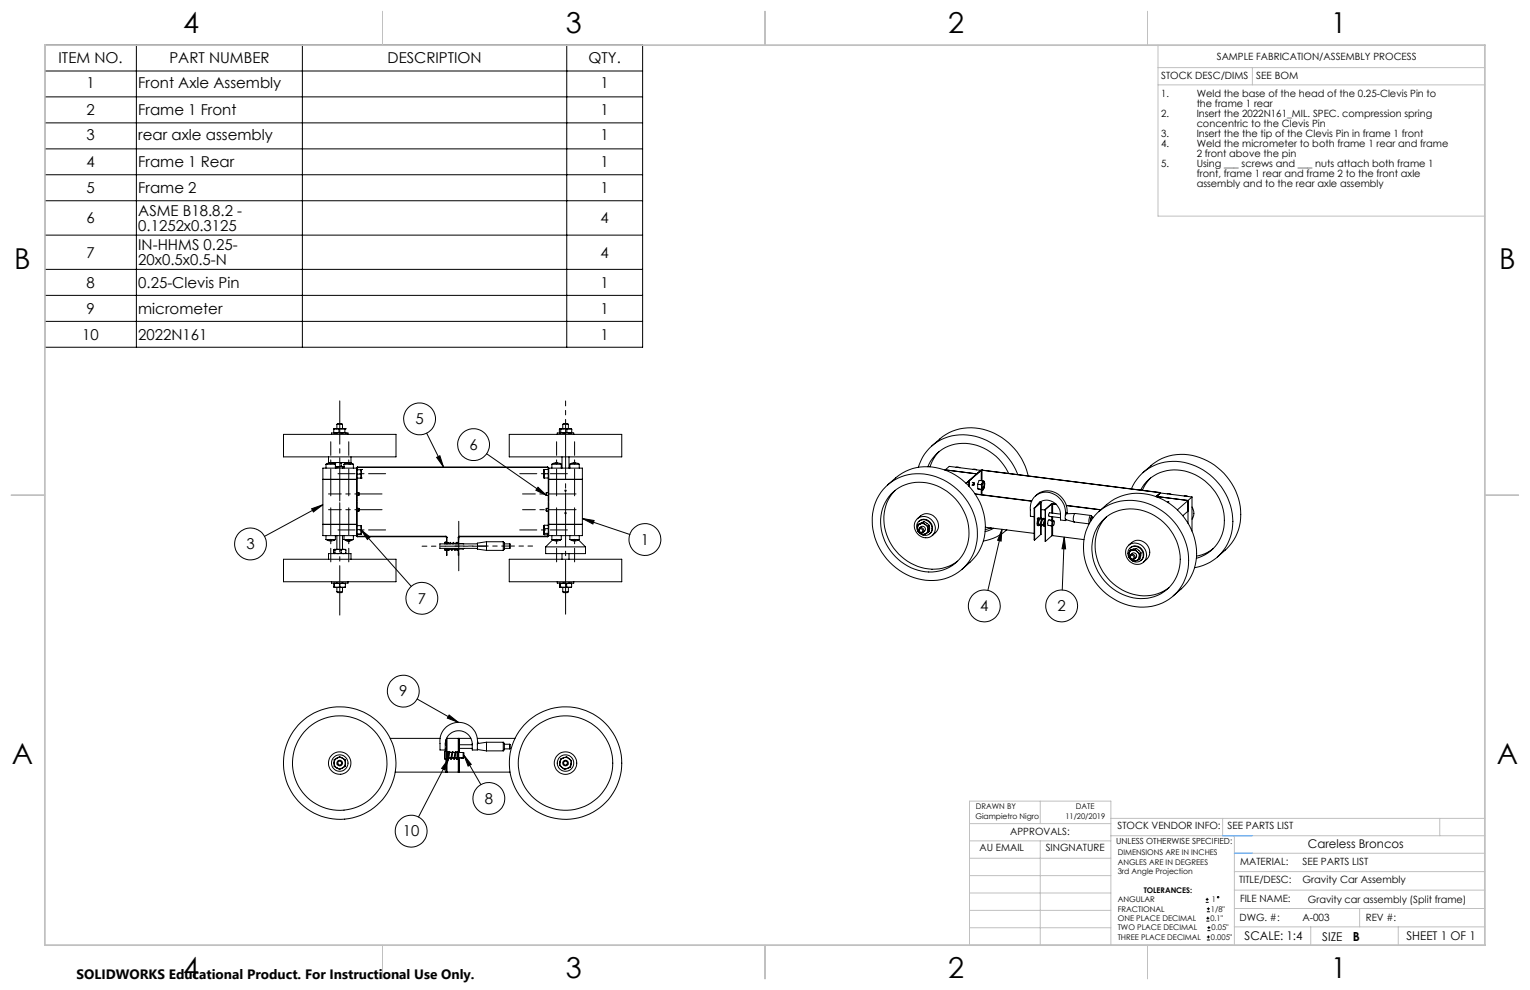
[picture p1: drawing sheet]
<svg xmlns="http://www.w3.org/2000/svg" width="432mm" height="279mm" viewBox="0 0 432 279" stroke-linecap="round" stroke-linejoin="round" font-family="sans-serif">
<g fill="none" stroke="#000" stroke-width=".28">
<path d="M12.6 12.7h168.8v85.3h-168.8zM38.5 12.7v85.3M85.3 12.7v85.3M159.9 12.7v85.3M12.6 27.3h168.8M12.6 34.7h168.8M12.6 20h168.8M12.6 42h168.8M12.6 49.3h168.8M12.6 56.7h168.8M12.6 66.4h168.8M12.6 76h168.8"/>
<path d="M12.6 83.4h168.8M12.6 90.7h168.8M95.1 119.8l.2-.3h1.1l.3 .3M95.1 119.8h1.6M95.1 119.8v1.2M96.7 119.8v1.2M158.8 119.8h1.6M158.8 119.8l.3-.3h1.1l.2 .3M158.8 119.8v1.2M160.4 119.8v1.2M80 122.6h31.8v6.3h-31.8zM91.1 135.3h9.5"/>
<path d="M92 131h2.7M92 131v1.1M92.7 128.9v1.6h6.4v-1.6M93 130.6l-1 .4M93.1 130.6l-.6 .2 .6-.2 .8 .2-.3-.2M93.1 130.6v.1M93.4 130.6l.2 .1M93.4 130.6h.1M93.6 130.6l1.1 .4M93.6 122.6v-.4h4.6v.4M93.6 130.6v.1M94.2 122l.7 .2 .8-.2"/>
<path d="M94.2 122l.1 .2M94.2 121.1v.9M94.3 121h.1M94.3 121l-.1 .1M94.3 121h.6M94.5 130.7l.8-.2 1 .2M94.5 130.7l-.2-.2-.2 .3M94.5 130.7v.3M94.7 131.6l.7 .1M94.7 131.7h.7M94.7 131v1.1M94.9 121h1.6"/>
<path d="M94.9 121l.8 .1M94.9 121l-.7 .1M95.1 131.7v.4M95.4 131.7h1.5M95.7 122l.8 .2 .8-.2M95.7 121.1v.9M96.3 131.6l-.9 .1M96.3 130.7l.6-.2 .7 .2M96.3 131.6l.6 .1M96.3 130.7v.9M96.5 121l-.8 .1M96.5 121l.8 .1"/>
<path d="M96.5 121h.9M96.7 131.7v.4M97.1 131h2.6M97.1 131v1.1M97.1 131.7h-.2M97.3 122l.1 .2M97.3 121.1v.9M97.4 121l-.1 .1M97.4 121h.1M97.5 122.2h.1M97.5 121h.1M97.5 130.5l.1 .2"/>
<path d="M97.6 130.7v.1M97.9 130.7l-.8 .3M98.2 130.6l-.7 .2 .6-.2 .7 .2-.2-.2M98.2 130.6h.1M98.5 130.6h.1M98.5 130.6l-.1 .1M98.5 130.6v.2M98.6 130.6l1.1 .4M98.6 130.6v.2M99.7 131v1.1M100.8 139.8h.4M100.8 139h.4"/>
<path d="M100.8 133.8h1M100.8 132.6h1M100.8 134.9h1M100.8 132.1h-9.7v19.1h9.7M100.8 132.1l-.2 9.4M100.9 131.9l-.1 .2M100.9 131.8l-.3 .2v19.3l.3 .2M100.9 131.9h53.6M100.9 131.8v.1M100.9 131.8h53.6M101.2 139l.2 .1-.2 .7M101.2 139v.8"/>
<path d="M101.8 132.6l.2 .6M101.8 133.8l.2 .6M102 134.9h.1M102 132.5h.1M102 133.2l-.2 .6M102 133.2v1.2M102 134.4l-.2 .5M102 132.5l-.2 .1M102 132.5v.7M102 134.9h-.2M102 134.4v.5M120.4 122.2l4.8 9.6"/>
<path d="M123.2 129.1l.9-.5 1.1 3.2zM137.3 128.1l16.9 11.7M143.7 122.6h31.8v6.3h-31.8zM151.8 137.5l2.4 2.3-3-1.4zM153.5 133.1v1.2M153.5 134.3l.1 .6M153.5 133.1l.1 .6M153.6 133.7l-.1 .6M153.6 132.5l-.1 .6M153.6 133.7h1.1M153.6 134.9h1.1M153.6 132.5h1.1"/>
<path d="M154.2 139v.8M154.2 139.8h.5M154.2 139h.5M154.5 131.8l.3 .2v19.3l-.3 .2M154.5 131.9l.2 .2M154.5 131.8v.1M154.7 132.1h9.7v19.1h-9.7M154.7 132.1l.1 9.4M154.8 135.3h9.6M155.8 131h2.6M155.8 131v1.1M156.2 130.8l-.4 .2"/>
<path d="M156.2 130.8a.48 .48 0 0 1 .8 0l.2-.2 .7 .2M156.2 130.8h.1M157.3 122.6v-.4h4.6v.4M157.9 130.8l.5 .2M157.9 130.8h.1M158 121h.1M158 121l.3 .1M158 121h1.1M158 121l-.1 .1 .1 1M158.3 122l.8 .2 .9-.2M158.3 122l-.3 .2M158.3 121.1v.9"/>
<path d="M158.4 131v1.1M158.6 128.9v3.2M159.1 121l-.8 .1M159.1 121l.9 .1M159.1 121h1.6M160 122l.7 .2 .7-.2M160 121.1v.9M160.6 128.9v3.2M160.7 121l-.7 .1M160.7 121l.7 .1M160.8 131h2.7M160.8 131v1.1"/>
<path d="M161.3 130.8l-.5 .2M161.3 130.8a.48 .48 0 0 1 .8 0l.2-.2 .7 .2M161.3 130.8h.1M161.4 122l-.2 .2M161.4 121.1v.9M163 130.8l.5 .2M163 130.8h.1M163.5 131v1.1M250 137.4a14.3 14.3 0 0 1 18.2-.8 16.4 16.4 0 0 1 6.3 20.1 13.3 13.3 0 0 1-17.6 5.9 16.9 16.9 0 0 1-9.8-20.8l1.5-2.8zM250.5 136.9l2.3-2a14.7 14.7 0 0 1 19.5 1.2 15.8 15.8 0 0 1 3.4 20.5l-1.4 1.6-2.8 2.5M251.5 139.4a12.1 12.1 0 0 1 16.6-.1 13.3 13.3 0 0 1 3.3 17.7 11.7 11.7 0 0 1-16.2 2.2 13.6 13.6 0 0 1-4.9-18.3zM252.7 138.4a12.5 12.5 0 0 0-.5 16.3 13.3 13.3 0 0 0 16.5 4.6l1.6-.9"/>
<path d="M259.2 131.9a13 13 0 0 1 17.1-8.5 17.6 17.6 0 0 1 10.9 10.5M261.9 131.7a11.1 11.1 0 0 1 15.7-5.3 14.8 14.8 0 0 1 7.1 7.2M263 125.9l2.2-2a14.6 14.6 0 0 1 19.4 1 17.4 17.4 0 0 1 5.6 9.4M265.1 127.4l-1.6 2-1 2.3M266.8 132.6l8.9 1.1 1.1-.9M266.8 132.6l1.1-1 8.9 1.2M266.8 132.6l-.1 .1M269.8 131.9l1.1 .1M273.6 135.7l-.1 1.5M273.6 135.7v1.7M274.3 136.9l.4 .1M274.4 136.1l.4 .1"/>
<path d="M274.6 132.5l.5-.1 .5 .2M274.8 136.2l.2 .4-.3 .4M274.8 136.2l-.2 .5 .1 .3M274.9 136.3l-.1 .6zM275.2 139.4l16 2M275.2 139.5l15.9 2M275.9 136.7l1 .1M275.9 136.7v1.2M275.9 137.9l1.1 .2M275.9 137.9l1.5 .4M276.8 132.8l-4.1 3.7M276.8 132.8h.1"/>
<path d="M276.9 136.8l.2 .6M276.9 132.8l-3.3 2.9M276.9 132.8v2.9M276.9 138.2v1.4M277 138.1h.3M277.1 137.4l.2 .7M277.1 137.4l-.1 .7M277.1 132.7l-.2 .1M277.1 132.7l-.3 .1M277.1 132.7l50.2 6.3M277.1 132.7v3M277.1 138.2v1.4"/>
<path d="M277.2 136.3l-.3 .5M277.2 136.3l-.1 1.1M277.3 138.1l.1 .2M277.4 135.7l.3 .1M277.4 135.7l-.2 .6M277.4 135.7l-1.1-.1-.4 1.1M277.5 136a1 1 0 0 1 .2 1.5l-.3 .5a1.58 1.58 0 0 1 .1-2zM277.5 136h.1a2.11 2.11 0 0 1-.3 2M277.6 137.9l-.2 .4M277.7 135.8l-.5 .5M277.7 135.8a1.98 1.98 0 0 1-.4 2.3M277.7 135.8l.1 .3"/>
<path d="M292.2 140a5.4 5.4 0 0 1 5.8-.9 5.4 5.4 0 0 1 3.2 4.9v.6M319.3 138a13.3 13.3 0 0 1 18.2-6.4 17 17 0 0 1 9.8 19.9 12.5 12.5 0 0 1-10.2 8.7M321.9 138.3a11.4 11.4 0 0 1 16.4-3.8 13.8 13.8 0 0 1 5.8 18.1 10.2 10.2 0 0 1-6.5 5M322.6 133.4a14.8 14.8 0 0 1 9.4-5.1 17 17 0 0 1 17.5 21.2 15.3 15.3 0 0 1-5.9 7.7M324.7 134.9l-1.5 1.9-.8 1.6M327.3 139l.1 .1M327.3 139v.2M327.3 139l.2 .1M327.3 139h.1M327.4 139.1l-1.2 1.1M327.4 139.1h.1M327.5 139.1h.1"/>
<path d="M327.5 139.1l-1.1 1M327.5 139.1l8.9 1.2M329.4 139.4l1.1 .1M334.2 140l1 .1M80 157.8h31.8v6.4h-31.8zM87.9 143.6l3.2-1.1-2.7 2zM91.1 142.5l-16.5 8.9M91.1 148h9.5M92 152.3l.5 .2M92 152.3h2.7M92 151.2v1.1M92.5 152.5l.5 .1 .3-.1a.51 .51 0 0 0 .9 0"/>
<path d="M92.5 152.5h.1M92.7 157.8v-1.6h6.4v1.6M94.2 152.5h.1M94.3 155v.1M94.3 155h.1M94.3 155l-.2 .2v.9l.2 .1 .2-.1M94.3 155l.2 .2M94.3 155h1.1M94.5 156.1l.8 .1 1-.1M94.5 155.2v.9M94.7 152.3l-.5 .2M94.7 151.2v1.1"/>
<path d="M95.1 151.2v3.8M95.4 155l-.9 .2M95.4 155l.9 .2M95.4 155h1.5M96.3 156.1l.6 .1 .7-.1M96.3 155.2v.9M96.7 151.2v3.8M96.9 155l-.6 .2M96.9 155l.7 .2M96.9 155h.6M97.1 152.3l.8 .3M97.1 152.3h2.6"/>
<path d="M97.1 151.2v1.1M97.5 155v.1M97.5 155.1l.1 .1M97.6 156.1l-.1 .1M97.6 155.2v.9M98.2 152.6h.1M98.4 152.6h.1M98.5 152.5h.3l-.2 .1M98.5 152.5l-.1 .1-.9-.1 .7 .1M98.5 152.6h.1M98.5 152.5v.1M98.6 152.5v.1"/>
<path d="M99.7 152.3l-1.1 .3M99.7 151.2v1.1M100.6 141.9l.2 9.3M100.8 151.2l.1 .1M100.8 144.3h.4M100.8 143.5h.4M100.8 150.7h1M100.8 149.5h1M100.8 148.3h1M100.9 151.3v.2M100.9 151.3h24.9M100.9 151.5h24.9"/>
<path d="M101.2 143.5v.8M101.8 148.3l.2 .6M101.8 149.5l.2 .6M101.8 150.7l.2 .1M101.8 149.5l14.3 16M101.8 149.5l2.6 2.1-.7 .7zM102 150.1l-.2 .6M102 148.9l-.2 .6M102 148.9v1.2M102 150.1v.7M102 150.8h-1.2M124.1 153.5h10.7v1.3h-10.7z"/>
<path d="M125.4 154.8l.3 .5M125.7 153l-.3 .5M125.7 153v.5M125.7 154.8v.5M125.7 155.3h.3M125.7 153h.3M125.8 151.3l.4 .4M125.8 151.5l.2 .2M125.8 151.3v.2M126 154.8v1.9l.2-1.9M126 151.7h.2M126 151.7v1.8"/>
<path d="M126.2 151.7v1.8l.1-.4 .2 .1M126.2 153.4h.1M126.4 154.8v.5h-.2M126.5 153.4h.4M126.5 153.2v.2M126.5 153.2v.3M126.6 154.8v.3M126.9 154.9h.6M126.9 154.8l-.2 .6-.3-.5h.2M127.1 153.4h.6M127.2 153.3l-.1 .2M127.3 153.4l-.3-.3-.2 .4"/>
<path d="M127.5 154.8v.3M127.8 154.8l-.2 .6-.3-.5M127.8 154.9h.6M128 153.3v.2M128 153.4h.6M128.2 153.4l-.3-.3-.2 .4M128.4 154.8l-.1 .3M128.6 154.9h.4M128.7 154.8l-.3 .6-.2-.5M128.9 153.3v.2M128.9 153.4h.2M128.9 154.9l.1 .3"/>
<path d="M129 154.8v.4M129 153.4l-.2-.3-.2 .4M129.3 154.8v.5l-.3-.1M129.3 154.9h.1M129.3 153.1l-.2 .4M129.3 154.8v1.9l.2-1.9M129.3 151.7h.2M129.3 151.7v1.8M129.5 154.9h1.2M129.5 153.4h1.2M129.5 151.7v1.8M129.6 151.5l-.1 .2"/>
<path d="M129.6 151.3l-.3 .4M129.6 151.3h24.9M129.6 151.5h24.9M129.6 151.3v.2M130.7 153.4v.1M130.7 154.8v.1M130.7 153.4l.2 .1M130.9 154.8h.1M130.9 154.8l-.2 .1M134.7 154.8v.2l2.6 .3M137.3 152.9v2.4M137.3 152.9l-2.6 .4v.2"/>
<path d="M137.3 155.3h4.7M137.3 152.9h4.7M142 152.9v2.4M142 152.9l.3 .3v1.8l-.3 .3M142.3 154.8h1.6M142.3 153.5h1.6M143.7 157.8h31.8v6.4h-31.8zM143.9 153.5v1.3M153.5 148.7l.1 .5M153.5 148.7v1.2M153.5 149.9v.8M153.5 150.7v.1"/>
<path d="M153.5 150.7l.1 .2h1.1M153.5 149.9l.1 .6M153.5 148.3v.4M153.6 149.2l-.1 .7M153.6 150.5l-.1 .2M153.6 148.2l-.1 .5M153.6 149.2h1.1M153.6 150.5h1.1M153.6 148.2h1.1M153.6 148.2v.1M154 154.3h11.2M154 154.3v1.9h11.2v-1.9"/>
<path d="M154.3 143.5h-.2l.2 .8M154.3 143.5v.8M154.3 144.3h.4M154.3 143.5h.4M154.5 151.3v.2M154.7 151.2l-.2 .1M154.8 141.9l-.1 9.3M154.8 148h9.6M155.8 152.3l.4 .2M155.8 152.3h2.6M155.8 151.2v1.1M156 152.4l-2 1.9"/>
<path d="M156.2 152.5a.48 .48 0 0 0 .8 0l.2 .1 .7-.1M156.2 152.5h.1M157.9 152.5h.1M158.4 152.3l-.5 .2M158.4 151.2v1.1M158.6 156.2v1.6M160.6 156.2v1.6M160.8 152.3l.5 .2M160.8 152.3h2.7M160.8 151.2v1.1M161.3 152.5a.48 .48 0 0 0 .8 0l.2 .1 .7-.1M161.3 152.5h.1"/>
<path d="M163 152.5h.1M163.3 152.4l1.9 1.9M163.5 152.3l-.5 .2M163.5 151.2v1.1M164.4 146.3l13.4 4.5M164.4 146.3l3.3 .6-.4 1zM258.8 146.5a3.2 3.2 0 0 1 4.3 .4 3.2 3.2 0 0 1 0 4.3 3.2 3.2 0 0 1-4.1-.6 3.2 3.2 0 0 1-.2-4.1zM258.9 146.4a3.3 3.3 0 0 1 5.1-.3 3.3 3.3 0 0 1-.9 5.1M258.9 149.1l.3 .8 .5 .6M258.9 149.1l.1 .8 .7 .6M259 149.7a2.03 2.03 0 0 1 .6-2.8 2.03 2.03 0 0 1 2.8 .6 2.09 2.09 0 0 1-.1 3.2 2.09 2.09 0 0 1-3.1-.6M259 148.2l-.1 .9"/>
<path d="M259.3 147.1a2.33 2.33 0 0 1 3.2 .3 2.33 2.33 0 0 1-.1 3.2M259.5 149l.4-.3a.79 .79 0 0 1 1.1 .1 .79 .79 0 0 1-.1 1.1l-.4 .3M259.7 150.5l.7 .3 .8-.1M259.7 150.5l.8 .5 .7-.3M259.7 147.9a1.25 1.25 0 0 0-.8 1.2M259.7 147.9l.5-.2 1 .4M259.7 147.9l-.7 .3M260.5 147.5l.7 .6M260.5 147.5l-.8 .4M260.8 147.2l1.5 1.1M260.8 147.2l-1.8 1M260.8 147.2l-.3 .3"/>
<path d="M261.2 148.1l.8 .5M261.2 148.1l.6 .8 .1 .6M261.9 149.5l-.2 .7-.5 .5M261.9 149.5l.1 .8M262 148.6l-.1 .9M262 150.3l-.8 .4M262.3 148.3v1.7l-.3 .3M262.3 148.3l-.3 .3M278.1 148.8l13.8 1.7M279.8 149l-1.7 .5M280.4 149.1l-2.4 .9M282.8 149.4l-.3 3.3-.9-.2z"/>
<path d="M282.8 149.4l-4 17.2M284 149.7l.1-.2a12.6 12.6 0 0 1-6.6 3.2M291.9 143.4l.1 9M291.9 143.4h.1M292 143.4v9M292.5 142.8a3.7 3.7 0 0 1 4-1.5 3.7 3.7 0 0 1 2.7 3.2l.1 2.3 1.4 .1M292.7 147.8v.1M292.8 148.3h-.1M293.1 147.9l.5 .1M293.1 148.1l.1 .2M293.3 146.4l-.5 .3v1.4M293.4 148l-.3 .4a1.43 1.43 0 0 1 .6-2.2l.4 .3a1.16 1.16 0 0 0-1 1.6"/>
<path d="M293.4 146.3l-.3-.2-.4 .4M293.5 141.7l-.5 .7M293.5 141.7l.2 .1M293.5 141.7h.1M293.5 141.7v.2M293.6 141.7l.2 .2M293.6 141.7h-.1M293.7 141.8l-1.8 1.6M293.7 141.8l.1 .1M293.8 141.8v4.4M293.8 148.4v2.4l-1.8 1.6M293.8 143.8l1.2 .1"/>
<path d="M293.8 141.9l-1.8 1.5M293.9 148.2v-.4a1.07 1.07 0 0 1 1.1-1.3l-.1 .1a1.5 1.5 0 0 0-.2 2l.3-.4M293.9 148l.5 .1M294.7 148.1l.3 .1M294.9 146.6l-.2-.3a1.47 1.47 0 0 0-.8 2.2l.2-.4M295 147l-.3 1.3M295 143.8h.1M295 143.8l.1 9M295.1 143.8v9M295.8 148.3l1.1 .1M296 146.7l.7 .1M296.1 146.8a1 1 0 0 0-.2 1.5"/>
<path d="M296.5 146.8l.6 .1zM296.7 142.2l-1.7 1.6M296.7 142.2h.1M296.8 142.2l-1.7 1.6M296.8 151.2l-1.7 1.6M296.8 142.2v2.6M296.8 145.8v1M296.8 148.4v2.8M296.9 148.4h.1M297.1 146.9h-.5M297.1 146.9l-.5 .1M297.1 142.2h-.3"/>
<path d="M297.1 151.2h-.3M297.1 145.8l.1 1.1M297.1 142.2l1 .1M297.1 151.2l8.8 1.1M297.1 142.2v2.6M297.1 148.4v2.8M297.1 142.2h-.4M297.1 142.2h.1M297.1 142.2l.9 .1M297.3 147.1l.1-.1a.9 .9 0 0 1-.2 1.3zM297.3 148.3l-.2 .1M297.5 147l-.2-.1a1.14 1.14 0 0 0-.2 1.5"/>
<path d="M299.3 145.1l-3.1-.4-.2 .5 .1 .5 3.2 .4M300.4 151.6l.3 3.3h-1zM300.4 151.6l-.6 14.9M300.7 146.5l2.4 .8M300.7 145.5v1M300.7 146.5v.4M300.7 145a5.5 5.5 0 0 0-8-5.4 4.4 4.4 0 0 0-1.9 4.4v1.7l1.1 .1M300.7 145v.5M301 146.7l-.3 .2M301 142.6l9.7 1.3-9.7-1.2M301.1 144.6h.1M301.1 144.6l-.4 .4"/>
<path d="M301.1 144.6v.4M303.5 144.9l-2.5 .1-.3 .5M303.5 144.9a1.96 1.96 0 0 0-.3 2.4l4.2 .5M303.5 144.9l4.4 .6M308.3 145.9l-.4-.4a1.98 1.98 0 0 0-.5 2.2M308.3 146.1l-.1-.2a1.01 1.01 0 0 0-.5 1.3M308.5 146.1l-.6 .1-.1 .9M309.7 144.7a14.6 14.6 0 0 1 19.3 .3 16.1 16.1 0 0 1 4.5 20.4 13.7 13.7 0 0 1-19.3 3.5 16.6 16.6 0 0 1-7.4-19.8l1-1.9zM310.1 144.4a14.4 14.4 0 0 1 11.7-5.2 17.1 17.1 0 0 1 15.2 21.3 14.7 14.7 0 0 1-5.9 7.7M311 147a12.1 12.1 0 0 1 16.6-.3 13.3 13.3 0 0 1 2.9 18.5 12 12 0 0 1-16.4 1 13.6 13.6 0 0 1-4.3-17.6zM312.2 145.9a12.7 12.7 0 0 0 .4 17.3 12.9 12.9 0 0 0 16.7 3.1l.6-.4M318.5 154a3.1 3.1 0 0 1 4.4 .6 3.1 3.1 0 0 1-.7 4.4 3.2 3.2 0 0 1-3.8-1.1 3.2 3.2 0 0 1 .1-3.9z"/>
<path d="M318.5 153.9a3.3 3.3 0 0 1 5.1-.3 3.3 3.3 0 0 1-.9 5M318.6 157.2a2.03 2.03 0 0 1 .7-2.8 2.03 2.03 0 0 1 2.7 .6 2.1 2.1 0 0 1-.3 3.4 2.1 2.1 0 0 1-3.1-1.2M318.6 156.4v.6l.5 .8M318.6 156.4l-.1 .7 .6 .7M318.8 155.5l-.2 .9M318.9 154.7a2.33 2.33 0 0 1 3.3 .2 2.33 2.33 0 0 1-.2 3.3M319.1 156.6l.4-.4a.79 .79 0 0 1 1.1 .1 .79 .79 0 0 1 0 1.1l-.5 .4M319.1 157.8l.7 .4 .8 .1M319.1 157.8l.7 .6 .8-.1M319.5 155.3h.8l.7 .5M319.5 155.3a1.3 1.3 0 0 0-.9 1.1M319.5 155.3l-.7 .2"/>
<path d="M320.4 155l.6 .8M320.4 155l-.9 .3M320.7 154.8l1.3 1.2M320.7 154.8l-1.6 .4-.3 .3M320.7 154.8l-.3 .2M321 155.8l.7 .5M321 155.8l.5 .6v.8M321.5 158l-.9 .3M321.5 157.2a1.3 1.3 0 0 1-.9 1.1M321.5 157.2v.8M321.7 156.3l-.2 .9M322 156l-.3 1.7-.2 .3"/>
<path d="M322 156l-.3 .3M326.4 140.1l8.9 1.2M329.5 141.6l.4 .1zM335.3 141.3v6.4M335.3 141.3l-3 2.6M335.3 144.3l-1.5 1.3M336.4 143.1a3 3 0 0 1 0 3.4M336.4 140.3l-1.1 1M336.4 140.3v9.6M342.3 154.9l-2.2 1.3-2.4 .8M93.6 164.2v.4h4.6v-.4M94.3 164.7l.8-.1 .8 .1"/>
<path d="M94.3 165.6l.8 .2M94.3 165.6v.2M94.3 165.8h.8M94.3 164.6v.1zM94.3 164.7v.9M95.1 165.8h1.6M95.1 167h1.6M95.1 167l.2 .3h1.1l.3-.3M95.1 165.8v1.2M95.9 165.6l.8 .2M95.9 164.7l.7-.1 .9 .1M95.9 165.6l-.8 .2"/>
<path d="M95.9 164.7v.9M96.7 165.8v1.2M97.5 165.6l-.8 .2M97.5 164.6v.1M97.5 164.7v.9M157.3 164.2v.4h4.6v-.4M157.9 164.7l.1 1.1M158 165.8h.1M158 164.6h.1M158 164.6l.2 .1M158 165.8h1M158.2 164.7l.8-.1 .9 .1"/>
<path d="M158.2 165.6l.8 .2M158.2 165.6l-.2 .2M158.2 164.7v.9M158.8 167h1.6M158.8 167l.3 .3h1.1l.2-.3M158.8 165.8v1.2M159 165.8h1.6M159.9 165.6l-.9 .2M159.9 164.7l.7-.1 .7 .1M159.9 165.6l.7 .2M159.9 164.7v.9M160.4 165.8v1.2"/>
<path d="M160.6 165.8h.6M161.2 164.6l.1 .1M161.2 164.6h.1M161.2 165.8h.1M161.3 165.6l-.7 .2M161.3 165.6l-.1 .2M161.3 164.7v.9M117.7 197.3l11.7 6.6M94.3 215.3a1.56 1.56 0 0 0 .8 1.4M94.3 215.3v.1a.86 .86 0 0 0 .8 1.3M95.1 216.7a1.49 1.49 0 0 0 1.6 0M95.1 216.7l.7 .5 .9-.5"/>
<path d="M95.1 214l-.7 .7-.1 .6M95.1 214a1.59 1.59 0 0 1 1.6 0M95.1 214l-.8 .4v.9M95.1 214l.8-.5 .8 .5M96.7 214a1.5 1.5 0 0 1 .8 1.4M96.7 214a.92 .92 0 0 1 .8 1.4M97.5 215.4l-.2 .6-.6 .7M97.5 215.4v.9l-.8 .4M110.1 208.4h14.1M111.5 217.9h14.3M125.7 211.9l-.3 .3v1.9l.3 .2M125.7 211.9v2.4"/>
<path d="M125.7 214.3h.3M125.7 211.9h.3M125.7 211.2h.3M125.7 210.2h.3M125.8 217.9h.2M125.8 208.8v1.4M125.8 211.2v.7M125.8 214.3v3.6M126 205.1a5.4 5.4 0 0 1 6.3-.4 5.4 5.4 0 0 1 2.4 5.8v1.2h-1.4a4.9 4.9 0 0 0-1.1-4.3 3.8 3.8 0 0 0-4.1-.9 3.8 3.8 0 0 0-2.4 3.3v1.9h-1.5v-1.9a5.3 5.3 0 0 1 1.8-4.7zM126 217.9h3.5M126.2 212.2h.2M126.2 208.4v9.5"/>
<path d="M126.3 213.9h.1M126.4 212.4h.2M126.4 212.2v.2M126.4 212.2l-.2 2.1M126.6 214.2l-8.5 16.4M126.6 214.2l-1 3.1-1-.4zM126.7 213.9h.6M126.8 201.8l2.6 2.1-3.1-1.2zM126.9 212.3l-.1 .6a1.32 1.32 0 0 1-.5 1.4l.1-.2M126.9 212.4h.6M127.1 212.4l-.1-.3-.4 .2-.2 1.8M127.6 213.9h.6"/>
<path d="M127.8 212.3l-.4 2-.3-.4M127.8 212.4h.6M128 212.4l-.3-.3-.5 2M128.4 213.9h.6M128.7 212.3l-.1 .5a1.38 1.38 0 0 1-.5 1.5l-.2-.4M128.7 212.4h.3M128.8 213.9l.2 .4M128.8 212.4l-.1-.3a1.54 1.54 0 0 0-.5 1.5l-.1 .5M129.1 212.1l.2 .1-.1 1.9-.2 .2zM129.2 214.2v.1M129.2 213.9h.1M129.3 212.4h.1"/>
<path d="M129.3 214.1v.2M129.3 208.4v9.5M129.5 212.4h1.2M129.5 208.4h.1M129.5 217.9h.1M129.5 208.4h-3.5v9.5M129.5 208.4v9.5M129.5 213.9h.6M129.6 208.4v4M129.6 213.9v4M129.6 217.9h14.3M129.6 208.4h3.3"/>
<path d="M130.1 213.9h.5zM130.1 213.9h.5M130.6 213.9h.1M130.7 212.4v1.5M130.7 212.4l.2 .1v1.3l-.2 .1M130.9 213.1l4.8 8.3M130.9 213.1l2.1 2.6-.9 .5zM133.3 210.2h-3.7v1h3.7M134.7 211.5l2.6 .4M134.7 208.4h10.6M134.8 209.5h.1M137.3 209.5v2.4"/>
<path d="M137.3 211.9h4.7M137.3 209.5h4.7M137.3 209.5l-2.6 .4M142 209.5v2.4M142 209.5l.3 .3v1.8l-.3 .3M142.3 211.3h1.6M142.3 210h1.6M143.9 210v1.3M158 215.1l-.1 .9 .7 .6M158 215.1a1.45 1.45 0 0 0 .6 1.5M158.6 216.6a1.56 1.56 0 0 0 1.6 .3M158.6 216.6a.9 .9 0 0 0 1.6 .3"/>
<path d="M159 213.9a1.49 1.49 0 0 1 1.6 .2M159 213.9a1.45 1.45 0 0 0-1 1.2M159 213.9l-.8 .3-.2 .9M159 213.9l.9-.4 .7 .6M160.6 214.1l.7 .6-.1 .9M160.6 214.1l.4 .5 .2 1M161.2 215.6l-.4 .8-.6 .5M161.2 215.6l-.2 .9-.8 .4M340.3 254.7h.8M340.3 253.8h.8M340.5 260h.8M340.5 259.2h.8"/>
<path d="M340.6 257.3h.9M340.6 256.5h.9M340.7 253.4v.8M340.9 258.7v.8M341 256.1v.8M340.6 265.3h.9M340.6 264.4h.9M340.7 262.6h.9M340.7 261.8h.9M341 264v.9M341.2 261.4v.8"/>
<circle cx="118.4" cy="118.2" r="4.5"/>
<circle cx="133.7" cy="125.5" r="4.5"/>
<circle cx="159.6" cy="138.5" r=".19"/>
<circle cx="70.7" cy="153.5" r="4.5"/>
<circle cx="159.6" cy="144.8" r=".19"/>
<circle cx="182" cy="152.3" r="4.5"/>
<circle cx="259.9" cy="149.7" r=".5"/>
<circle cx="260" cy="149.7" r=".76"/>
<circle cx="319.6" cy="157.2" r=".51"/>
<circle cx="319.7" cy="157.2" r=".74"/>
<circle cx="119.1" cy="168.9" r="4.5"/>
<circle cx="277.8" cy="171" r="4.5"/>
<circle cx="299.6" cy="171" r="4.5"/>
<circle cx="113.8" cy="195.1" r="4.5"/>
<circle cx="95.9" cy="215.3" r=".79"/>
<circle cx="95.9" cy="215.4" r="3.2"/>
<circle cx="95.9" cy="215.4" r="15.9"/>
<circle cx="95.9" cy="215.3" r="2.34"/>
<circle cx="95.9" cy="215.4" r=".54"/>
<circle cx="95.9" cy="215.4" r="13.3"/>
<circle cx="159.6" cy="215.3" r="3.2"/>
<circle cx="159.6" cy="215.3" r=".55"/>
<circle cx="159.6" cy="215.4" r="15.9"/>
<circle cx="159.6" cy="215.3" r="2.34"/>
<circle cx="159.6" cy="215.4" r=".79"/>
<circle cx="159.6" cy="215.4" r="13.3"/>
<circle cx="116" cy="234.6" r="4.5"/>
<circle cx="138" cy="225.4" r="4.5"/>
<circle cx="343.8" cy="253.2" r=".2"/>
</g>
<path d="M129.5 161.1v-14" fill="none" stroke="#000" stroke-width=".28" stroke-dasharray="15.2 1.3 1.3 1.3" stroke-dashoffset="10.2"/>
<path d="M137.3 154.1h-8.9" fill="none" stroke="#000" stroke-width=".28" stroke-dasharray="15.2 1.3 1.3 1.3" stroke-dashoffset="12.7"/>
<path d="M142.1 154.1h-4.8" fill="none" stroke="#000" stroke-width=".28" stroke-dasharray="15.2 1.3 1.3 1.3" stroke-dashoffset="14.8"/>
<path d="M142.1 154.1h.3M143.9 154.1h-1.5" fill="none" stroke="#000" stroke-width=".28" stroke-dasharray="15.2 1.3 1.3 1.3"/>
<path d="M125.7 154.1h-6.6M143.9 154.1h6.4" fill="none" stroke="#000" stroke-width=".28" stroke-dasharray="15.2 1.3 1.3 1.3" stroke-dashoffset="13.9"/>
<path d="M93.3 139.9v-15.2M98.4 139.9v-15.2M107.8 139.4h-15.1M157.1 139.9v-15.2M162.2 139.9v-15.2M162.6 139.4h-15.1M93.3 143.3v15.3M98.4 143.3v15.3M107.8 143.8h-15.1M157.1 143.3v15.3M162.2 143.3v15.3M162.6 143.8h-15.1" fill="none" stroke="#000" stroke-width=".28" stroke-dasharray="15.2 1.3 1.3 1.3" stroke-dashoffset="7.6"/>
<path d="M137.3 154.1h-11.6" fill="none" stroke="#000" stroke-width=".28" stroke-dasharray="15.2 1.3 1.3 1.3" stroke-dashoffset="11.3"/>
<path d="M159.6 119.8v53.8" fill="none" stroke="#000" stroke-width=".28" stroke-dasharray="15.2 1.3 1.3 1.3" stroke-dashoffset="-.2"/>
<path d="M159.6 119.8v-6.6" fill="none" stroke="#000" stroke-width=".28" stroke-dasharray="15.2 1.3 1.3 1.3" stroke-dashoffset="13.8"/>
<path d="M95.9 141.4v-28.3" fill="none" stroke="#000" stroke-width=".28" stroke-dasharray="15.2 1.3 1.3 1.3" stroke-dashoffset="3"/>
<path d="M95.9 173.6v-31.7" fill="none" stroke="#000" stroke-width=".28" stroke-dasharray="15.2 1.3 1.3 1.3" stroke-dashoffset="1.3"/>
<path d="M95.4 133.7h13.4M160.1 133.7h-13.4M95.4 149.6h13.4M160.1 149.6h-13.4" fill="none" stroke="#000" stroke-width=".28" stroke-dasharray="15.2 1.3 1.3 1.3" stroke-dashoffset="10.4"/>
<g fill="none" stroke="#c0c0c0" stroke-width=".28">
<path d="M108 3.2v9.5M215.9 3.2v9.5M323.8 3.2v9.5M326.8 19.1h92.3M326.8 12.7v48.3h92.3M353.4 19.1v4.9M326.8 24h92.3M3.1 139.7h9.6M419.1 139.7h9.5M273.6 232.4h39.9M273.6 237.3h39.9M293.6 226.1v6.3"/>
<path d="M293.6 237.3v29.4M313.5 235.9h105.6M313.5 231h105.6M345.1 231v4.9M348.4 235.9v30.9M406.3 231v4.9M273.6 242.2h39.9M273.6 247.1h39.9M273.6 252h39.9M273.6 256.9h39.9M348.4 246h70.7M348.4 256.4h70.7"/>
<path d="M348.4 251.2h70.7M348.4 240.8h70.7M383.7 256.4v5.2M108 266.7v9.6M215.9 266.7v9.6M273.6 261.8h39.9M313.5 266.7v-40.6h-39.9v40.6h74.4M323.8 266.7v9.6M348.4 261.6h70.7M369.9 261.6v5.2M394.6 261.6v5.2"/>
</g>
<path d="M12.7 12.7h406.4v254h-406.4z" fill="none" stroke="#c0c0c0" stroke-width=".5"/>
<path d="M345.1 235.9h8.3M348.4 240.8h5" fill="none" stroke="#53a9ff" stroke-width=".28"/>
<path d="M164.4 146.3l3.3 .6-.4 1zM300.4 151.6l.3 3.3h-1zM87.9 143.6l3.2-1.1-2.7 2zM282.8 149.4l-.3 3.3-.9-.2zM123.2 129.1l.9-.5 1.1 3.2zM126.8 201.8l2.6 2.1-3.1-1.2zM101.8 149.5l2.6 2.1-.7 .7zM151.8 137.5l2.4 2.3-3-1.4zM130.9 213.1l2.1 2.6-.9 .5zM126.6 214.2l-1 3.1-1-.4z" fill="#000"/>
<g font-size="8.1">
<text x="51.7" y="9.3">4</text>
<text x="159.7" y="9.3">3</text>
<text x="267.6" y="9.3">2</text>
<text x="375.6" y="9.3">1</text>
<text x="4" y="76">B</text>
<text x="423.1" y="76">B</text>
<text x="3.3" y="215.7">A</text>
<text x="422.4" y="215.7">A</text>
<text x="51.7" y="276">4</text>
<text x="159.7" y="276">3</text>
<text x="267.6" y="276">2</text>
<text x="375.6" y="276">1</text>
</g>
<g font-size="4.2">
<text x="16.5" y="17.9">ITEM NO.</text>
<text x="47.8" y="17.9">PART NUMBER</text>
<text x="109.4" y="17.9">DESCRIPTION</text>
<text x="166.1" y="17.9">QTY.</text>
<text x="24.4" y="24.8">1</text>
<text x="39" y="24.8">Front Axle Assembly</text>
<text x="169.5" y="24.8">1</text>
<text x="24.4" y="32.5">2</text>
<text x="39" y="32.5">Frame 1 Front</text>
<text x="169.5" y="32.5">1</text>
<text x="24.4" y="39.5">3</text>
<text x="39" y="39.5">rear axle assembly</text>
<text x="169.5" y="39.5">1</text>
<text x="24.4" y="47.2">4</text>
<text x="39" y="47.2">Frame 1 Rear</text>
<text x="169.5" y="47.2">1</text>
<text x="24.4" y="54.5">5</text>
<text x="39" y="54.5">Frame 2</text>
<text x="169.5" y="54.5">1</text>
<text x="24.4" y="63">6</text>
<text x="39" y="61">ASME B18.8.2 -</text>
<text x="39" y="65.1">0.1252x0.3125</text>
<text x="169.5" y="63">4</text>
<text x="39" y="70.7">IN-HHMS 0.25-</text>
<text x="24.4" y="72.7">7</text>
<text x="39" y="74.8">20x0.5x0.5-N</text>
<text x="169.5" y="72.7">4</text>
<text x="24.4" y="81.2">8</text>
<text x="39" y="81.2">0.25-Clevis Pin</text>
<text x="169.5" y="81.2">1</text>
<text x="24.4" y="88.5">9</text>
<text x="39" y="88.5">micrometer</text>
<text x="169.5" y="88.5">1</text>
<text x="23.2" y="95.9">10</text>
<text x="39" y="95.9">2022N161</text>
<text x="169.5" y="95.9">1</text>
<text x="117.3" y="119.7">5</text>
<text x="132.5" y="127">6</text>
<text x="69.5" y="155">3</text>
<text x="180.9" y="153.8">1</text>
<text x="117.9" y="170.3">7</text>
<text x="276.6" y="172.5">4</text>
<text x="298.5" y="172.5">2</text>
<text x="112.7" y="196.6">9</text>
<text x="136.8" y="226.8">8</text>
<text x="113.7" y="236.1">10</text>
</g>
<text font-size="3.8" x="21.6" y="276.3">SOLIDWORKS Educational Product. For Instructional Use Only.</text>
<text font-size="3.5" x="381.8" y="265.6">B</text>
<g font-size="3.4">
<text x="369.1" y="239.3">Careless Broncos</text>
<text x="351.2" y="265.2">SCALE: 1:4</text>
<text x="373.2" y="265.6">SIZE</text>
<text x="396.9" y="265.2">SHEET 1 OF 1</text>
</g>
<g font-size="2.8">
<text x="343.4" y="16.9">SAMPLE FABRICATION/ASSEMBLY PROCESS</text>
<text x="327.7" y="22.3">STOCK DESC/DIMS</text>
<text x="354.5" y="22.2">SEE BOM</text>
<text x="327.7" y="27.3">1.</text>
<text x="337.7" y="27.3">Weld the base of the head of the 0.25-Clevis Pin to</text>
<text x="327.7" y="33">2.</text>
<text x="337.7" y="30.1">the frame 1 rear</text>
<text x="337.7" y="33">Insert the 2022N161_MIL. SPEC. compression spring</text>
<text x="337.7" y="35.8">concentric to the Clevis Pin</text>
<text x="327.7" y="38.6">3.</text>
<text x="327.7" y="41.4">4.</text>
<text x="337.7" y="38.6">Insert the the tip of the Clevis Pin in frame 1 front</text>
<text x="337.7" y="41.4">Weld the micrometer to both frame 1 rear and frame</text>
<text x="327.7" y="47.1">5.</text>
<text x="337.7" y="44.3">2 front above the pin</text>
<text x="337.7" y="47.1">Using ___ screws and ___ nuts attach both frame 1</text>
<text x="337.7" y="49.9">front, frame 1 rear and frame 2 to the front axle</text>
<text x="337.7" y="52.7">assembly and to the rear axle assembly</text>
<text x="285.1" y="235.7">APPROVALS:</text>
<text x="315.4" y="234.1">STOCK VENDOR INFO:</text>
<text x="346.4" y="234.1">SEE PARTS LIST</text>
<text x="276.4" y="240.1">AU EMAIL</text>
<text x="295.1" y="240.1">SINGNATURE</text>
<text x="350" y="244.1">MATERIAL:</text>
<text x="367.6" y="244.1">SEE PARTS LIST</text>
<text x="349.7" y="249.2">TITLE/DESC:</text>
<text x="367.6" y="249.2">Gravity Car Assembly</text>
<text x="350" y="254.7">FILE NAME:</text>
<text x="369.1" y="254.8">Gravity car assembly (Split frame)</text>
<text x="349.8" y="260">DWG. #:</text>
<text x="367.6" y="260">A-003</text>
<text x="385.5" y="260">REV #:</text>
</g>
<text font-size="2.4" x="315" y="238.1">UNLESS OTHERWISE SPECIFIED:</text>
<g font-size="2.2">
<text x="275.3" y="231.1">Giampietro Nigro</text>
<text x="275.4" y="228.2">DRAWN BY</text>
<text x="300.7" y="231.1">11/20/2019</text>
<text x="303.6" y="228.2">DATE</text>
<text x="315.4" y="241.4">DIMENSIONS ARE IN INCHES</text>
<text x="315.4" y="244">ANGLES ARE IN DEGREES</text>
<text x="315.4" y="246.7">3rd Angle Projection</text>
<text x="322.8" y="252">TOLERANCES:</text>
<text x="315.4" y="254.6">ANGULAR</text>
<text x="315.4" y="257.3">FRACTIONAL</text>
<text x="341.8" y="257.3">1/8&quot;</text>
<text x="342" y="254.6">1</text>
<text x="315.4" y="262.6">TWO PLACE DECIMAL</text>
<text x="315.4" y="260">ONE PLACE DECIMAL</text>
<text x="341.6" y="260">0.1&quot;</text>
<text x="341.9" y="262.6">0.05&quot;</text>
<text x="315.4" y="265.3">THREE PLACE DECIMAL</text>
<text x="341.8" y="265.3">0.005&quot;</text>
</g>
</svg>
